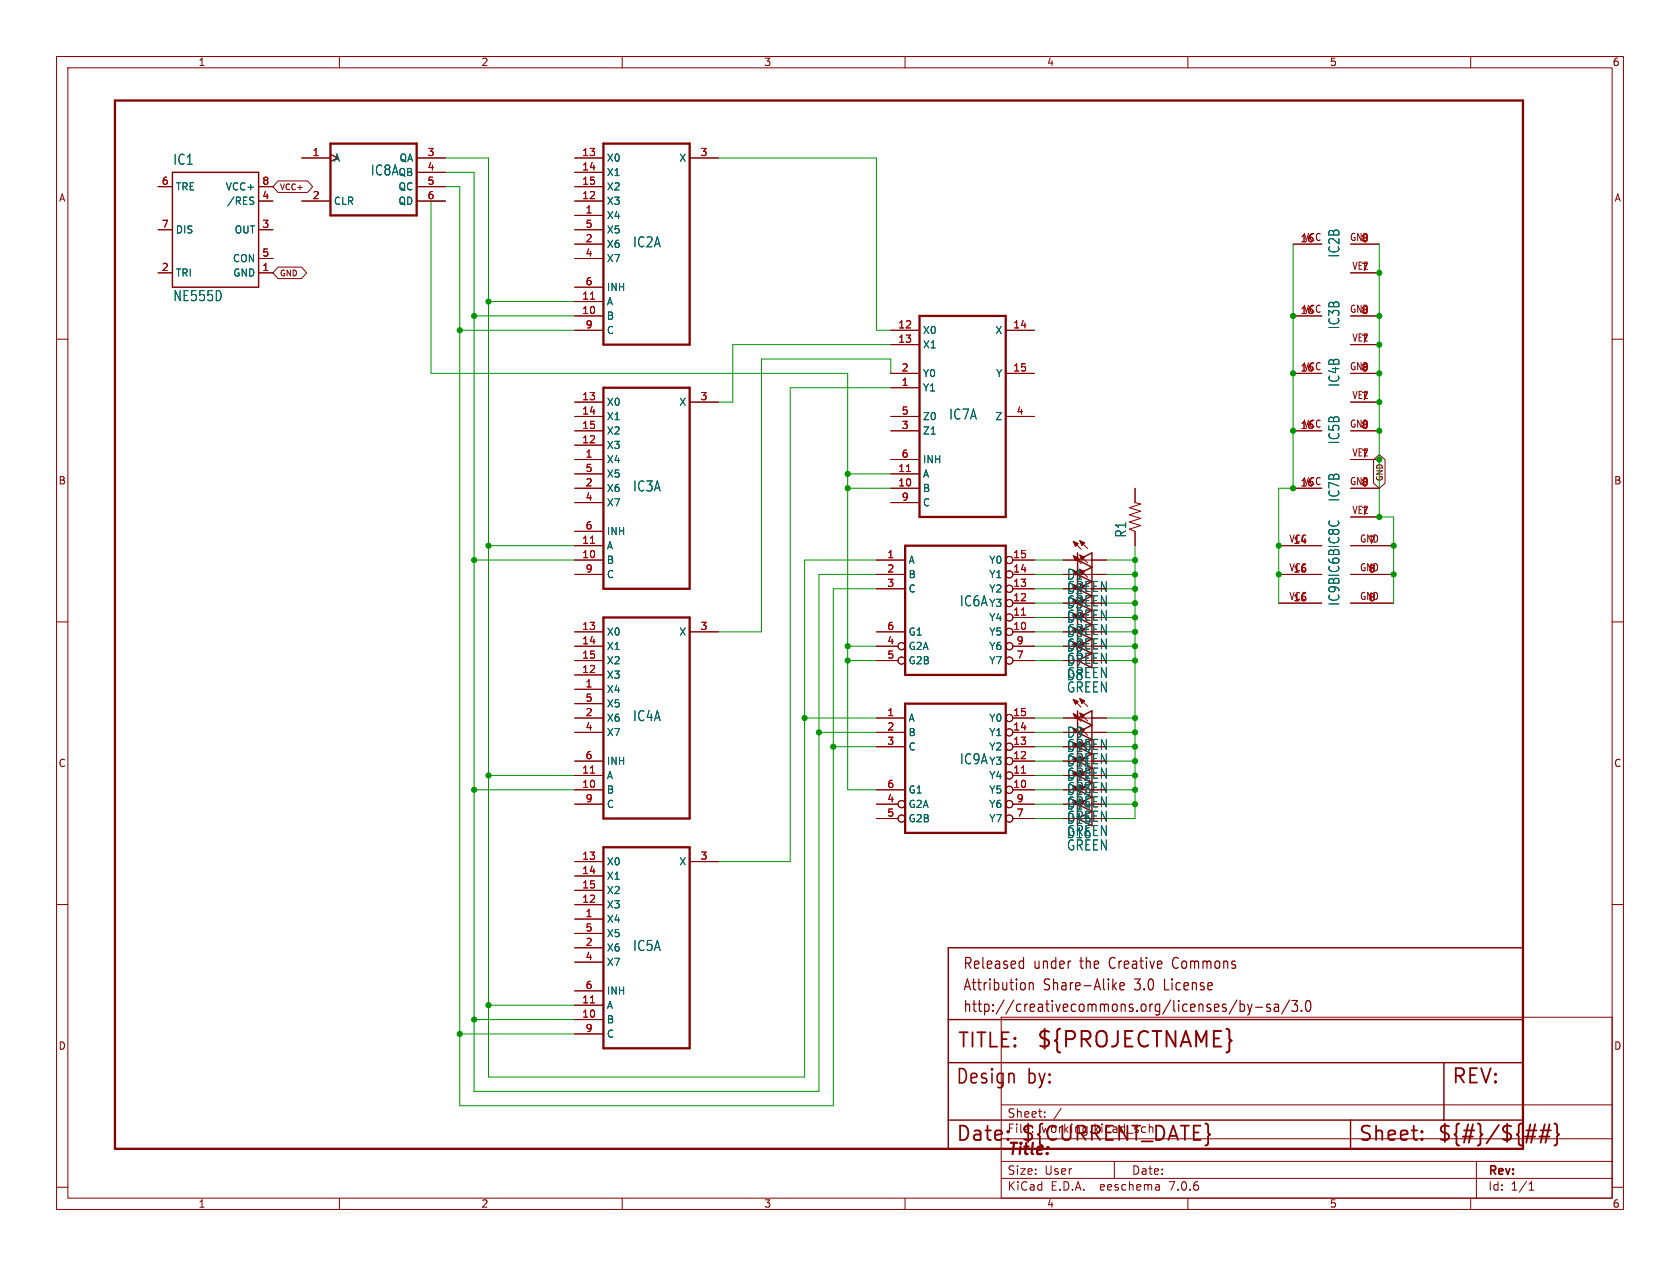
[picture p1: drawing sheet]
<svg xmlns="http://www.w3.org/2000/svg" width="297mm" height="224mm" viewBox="0 0 297 224" stroke-linecap="round" stroke-linejoin="round" font-family="sans-serif">
<g fill="none" stroke="#840000" stroke-width=".18">
<path d="M10 10h277v203.9h-277zM12 12h273v199.9h-273zM60 10v2M110 10v2M160 10v2M210 10v2M260 10v2M27.9 33h2.6M45.7 35.6h2.6M45.7 33h2.6M49.1 32h5.3l.9 1-.9 1h-5.3l-.8-1zM53.3 35.6h5.1"/>
<path d="M53.3 27.9h5.1M73.7 35.6h5M73.7 33h5M73.7 27.9h5M73.7 30.5h5M101.6 35.6h5.1M101.6 33h5.1M101.6 27.9h5.1M101.6 30.5h5.1M101.6 38.1h5.1M121.9 27.9h5.1M10 60h2"/>
<path d="M27.9 48.3h2.6M27.9 40.6h2.6M45.7 48.3h2.6M45.7 40.6h2.6M45.7 45.7h2.6M49.1 47.2h4.2l.9 1.1-.9 1h-4.2l-.8-1zM101.6 55.9h5.1M101.6 40.6h5.1M101.6 45.7h5.1M101.6 58.4h5.1M101.6 53.3h5.1M101.6 43.2h5.1"/>
<path d="M101.6 50.8h5.1M157.5 58.4h5.1M177.8 58.4h5.1M228.6 55.9h5.1M228.6 43.2h5.1M238.8 55.9h5M238.8 48.3h5M238.8 43.2h5M285 60h2M101.6 76.2h5.1M101.6 78.7h5.1M101.6 71.1h5.1"/>
<path d="M101.6 73.7h5.1M121.9 71.1h5.1M157.5 76.2h5.1M157.5 61h5.1M157.5 73.7h5.1M157.5 66h5.1M157.5 68.6h5.1M177.8 73.7h5.1M177.8 66h5.1M228.6 76.2h5.1M228.6 66h5.1M238.8 76.2h5"/>
<path d="M238.8 61h5M238.8 71.1h5M238.8 66h5M101.6 86.4h5.1M101.6 96.5h5.1M101.6 81.3h5.1M101.6 99.1h5.1M101.6 88.9h5.1M101.6 83.8h5.1M101.6 94h5.1M154.9 99.1h5.1M157.5 86.4h5.1"/>
<path d="M157.5 81.3h5.1M157.5 88.9h5.1M157.5 83.8h5.1M179.1 99.1h3.8M188 99.1h7.6M189.7 98.3l1.4 1.4M189.7 95.8l1.4 1.4M190.9 98.2l1.4 1.4M190.9 95.6l1.4 1.4M200.7 86.4v2.5l1 .3-2.1 .6 2.1 .6-2.1 .7 2.1 .6-2.1 .6 2.1 .7-2.1 .6 1.1 .4v2.5M226.1 96.5h7.6M228.1 94.6l.3 1.3"/>
<path d="M228.1 99.7l.3 1.3M228.6 86.4h5.1M238.8 86.4h5M238.8 91.4h5M238.8 96.5h7.6M238.8 81.3h5M242.8 81.3l1-.9 1.1 .9v4.2l-1.1 .9-1-.9zM10 110h2M101.6 101.6h5.1M101.6 111.8h5.1M101.6 114.3h5.1M101.6 116.8h5.1"/>
<path d="M101.6 119.4h5.1M121.9 111.8h5.1M154.9 101.6h5.1M154.9 111.8h5.1M154.9 104.1h5.1M154.9 114.3h3.8M154.9 116.8h3.8M179.1 106.7h3.8M179.1 101.6h3.8M179.1 111.8h3.8M179.1 109.2h3.8M179.1 104.1h3.8"/>
<path d="M179.1 114.3h3.8M179.1 116.8h3.8M190.5 101.6h5.1M190.9 100.7l1.4 1.4M226.1 106.7h7.6M226.1 101.6h7.6M228.1 104.8l.3 1.2M238.8 106.7h7.6M238.8 101.6h7.6M285 110h2M101.6 127h5.1M101.6 139.7h5.1"/>
<path d="M101.6 137.2h5.1M101.6 134.6h5.1M101.6 129.5h5.1M101.6 121.9h5.1M101.6 124.5h5.1M154.9 127h5.1M154.9 139.7h5.1M154.9 132.1h5.1M154.9 129.5h5.1M179.1 127h3.8M179.1 139.7h3.8M179.1 137.2h3.8"/>
<path d="M179.1 134.6h3.8M179.1 132.1h3.8M179.1 129.5h3.8M188 127h7.6M189.7 126.2l1.4 1.4M189.7 123.7l1.4 1.4M190.5 129.5h5.1M190.9 126.1l1.4 1.4M190.9 123.6l1.4 1.4M190.9 128.7l1.4 1.3M10 160h2M101.6 142.2h5.1"/>
<path d="M101.6 152.4h5.1M101.6 154.9h5.1M101.6 157.5h5.1M121.9 152.4h5.1M154.9 142.2h3.8M154.9 144.8h3.8M179.1 142.2h3.8M179.1 144.8h3.8M285 160h2M101.6 162.6h5.1M101.6 177.8h5.1M101.6 160h5.1"/>
<path d="M101.6 167.6h5.1M101.6 170.2h5.1M101.6 165.1h5.1M101.6 175.3h5.1M177 179.9h108v32h-108zM101.6 180.3h5.1M101.6 182.9h5.1M177 195.4h108M184.7 197.5v.1M184.7 196.7v.1M187.6 196l-1.3 2M10 210h2"/>
<path d="M60 211.9v2M110 211.9v2M160 211.9v2M177 208.4h108M177 205.4h108M177 201.4h108M197 205.4v3M204.9 209.6l.1 .9M205 210.4l-.2 .1M205 209.9h-.2M210 211.9v2M260 211.9v2"/>
<path d="M261 205.4v6.5M270.3 210.5h.9M270.3 209.4l.4-.4v1.5M285 210h2"/>
<circle cx="178.4" cy="99.1" r=".63"/>
<circle cx="159.4" cy="114.3" r=".63"/>
<circle cx="159.4" cy="116.8" r=".63"/>
<circle cx="178.4" cy="106.7" r=".63"/>
<circle cx="178.4" cy="109.2" r=".63"/>
<circle cx="178.4" cy="101.6" r=".63"/>
<circle cx="178.4" cy="111.8" r=".63"/>
<circle cx="178.4" cy="114.3" r=".63"/>
<circle cx="178.4" cy="116.8" r=".63"/>
<circle cx="178.4" cy="104.1" r=".63"/>
<circle cx="178.4" cy="129.5" r=".63"/>
<circle cx="178.4" cy="132.1" r=".63"/>
<circle cx="178.4" cy="139.7" r=".63"/>
<circle cx="178.4" cy="137.2" r=".63"/>
<circle cx="178.4" cy="127" r=".63"/>
<circle cx="178.4" cy="134.6" r=".63"/>
<circle cx="159.4" cy="144.8" r=".63"/>
<circle cx="159.4" cy="142.2" r=".63"/>
<circle cx="178.4" cy="144.8" r=".63"/>
<circle cx="178.4" cy="142.2" r=".63"/>
</g>
<g fill="#840000" stroke="#840000" stroke-width=".18">
<path d="M190.9 100.7l.9 .4-.5 .5z"/>
<path d="M190.9 126.1l.9 .4-.5 .5z"/>
<path d="M189.7 126.2l.9 .4-.5 .5z"/>
<path d="M190.9 98.2l.9 .4-.5 .5z"/>
<path d="M189.7 98.3l.9 .4-.5 .5z"/>
<path d="M190.9 95.6l.9 .4-.5 .5z"/>
<path d="M189.7 95.8l.9 .3-.5 .5z"/>
<path d="M190.9 123.6l.9 .4-.5 .5z"/>
<path d="M189.7 123.7l.9 .4-.5 .5z"/>
</g>
<path d="M20.3 17.8h248.9v185.4h-248.9zM58.4 25.4h15.3v12.7h-15.3zM106.7 25.4h15.2v35.6h-15.2zM162.6 55.9h15.2v35.5h-15.2zM106.7 68.6h15.2v35.5h-15.2zM160 96.5h17.8v22.9h-17.8zM106.7 109.2h15.2v35.6h-15.2zM160 124.5h17.8v22.8h-17.8zM106.7 149.9h15.2v35.5h-15.2z" fill="none" stroke="#840000" stroke-width=".41"/>
<path d="M104.4 52.9h.7M104.4 96.1h.7M160.3 83.4h.7M180.6 108.8h.7M104.4 136.7h.7M180.6 136.7h.7M104.4 177.4h.7" fill="none" stroke="#a90000" stroke-width=".18"/>
<path d="M30.5 30.5h15.2v20.3h-15.2zM190.5 99.1l2.5-1.3v5.1l-2.5-1.3 2.5-1.3zM190.5 97.8v2.5M190.5 127l2.5-1.3v5.1l-2.5-1.3 2.5-1.2zM190.5 125.7v2.6M167.6 167.6h101.6v35.6h-101.6zM167.6 198.1h101.6M167.6 180.3h101.6M167.6 188h101.6M238.8 198.1v5.1M255.3 188v10.1" fill="none" stroke="#840000" stroke-width=".25"/>
<path d="M44.6 35.5l.3 .3-.3 .3M44.7 34.9h.2" fill="none" stroke="#006464" stroke-width=".18"/>
<g fill="none" stroke="#840000" stroke-width=".32">
<path d="M269.8 199.9h1.8M271.4 198.9l-.7 3.2M272.4 199.9h1.8M273.1 198.9l-.7 3.2M273.9 198.9l-.7 3.2M274.8 198.7l.3 .2 .2 .2v1.2l.3 .4-.3 .3v1.2l-.2 .3-.3 .1M178.2 201.4l.1 .1-.1 .1M251.4 201.4l.1 .1-.1 .1M251.4 201.4l-.1 .1 .1 .1M251.4 200.1v.2M251.4 201.4v.2M251.4 200.1l.1 .1-.1 .1"/>
<path d="M251.4 200.1l-.1 .1 .1 .1M269.6 201h1.8M272.1 201h1.8"/>
</g>
<g fill="none" stroke="#840000" stroke-width=".21">
<path d="M180.5 170l.4 .1M180.9 169.3v2M180.9 171.2l-.4 .1M181.2 174v.9M182 173.8v1.3M182 174a.4 .4 0 0 1 .6-.1l.1 1.2M196.9 174.4l.5 .7M197.4 173.8l-.7 .7M198 174.4l.8-.1-.1-.4-.5-.1-.2 .3 .1 .9 .1 .1 .5-.1M218.7 176.9l-1.4 2.5M219.2 177v1.9M219.2 177.7l.5-.1 .3 .4v.5l-.1 .3-.2 .1-.5-.1"/>
<path d="M220.6 177.6l.4 1.3M221 178.9l-.2 .5-.2 .1M221.3 177.6l-.3 1.3M222 178.2h1.2M224.5 177.7l-.3-.1a.34 .34 0 0 0-.3 .3 .34 .34 0 0 0 .3 .4h.2a.34 .34 0 0 1 .2 .3 .34 .34 0 0 1-.2 .3l-.5-.1M225.3 177.7l.2-.1 .5 .1v1.2M226 178.1l-.5 .1a.4 .4 0 0 0-.3 .3 .4 .4 0 0 0 .3 .4l.5-.1M228 176.9l-1.4 2.5M228.4 177h1l-.6 .7a.45 .45 0 0 1 .6 .4v.4l-.2 .3-.6 .1-.2-.2M230.1 178.7v.2M231 177.1a.37 .37 0 0 1 .4-.1 .37 .37 0 0 1 .3 .3v.9a.71 .71 0 0 1-.4 .7h-.1a1.44 1.44 0 0 1-.2-1.8z"/>
</g>
<g fill="none" stroke="#009600" stroke-width=".18">
<path d="M78.7 35.6h-2.5v30.4h73.7v73.7h5M78.7 27.9h7.7v162.6h55.8v-91.4h12.7M78.7 30.5h5.1v162.5h61v-91.4h10.1M78.7 33h2.6v162.6h66v-91.5h7.6M127 27.9h27.9v30.5h2.6M81.3 58.4h20.3M83.8 55.9h17.8M86.4 53.3h15.2M228.6 43.2v43.2h-2.5v20.3M243.8 43.2v48.2h2.6v15.3M157.5 66v-2.5h-22.9v48.3h-7.6M157.5 68.6h-17.8v83.8h-12.7"/>
<path d="M157.5 61h-28v10.1h-2.5M83.8 99.1h17.8M86.4 96.5h15.2M149.9 83.8h7.6M149.9 86.4h7.6M182.9 99.1h5.1M195.6 99.1h5.1M200.7 96.5v48.3h-5.1M149.9 116.8h5M149.9 114.3h5M182.9 111.8h5.1M182.9 101.6h5.1"/>
<path d="M182.9 106.7h5.1M182.9 109.2h5.1M182.9 104.1h5.1M182.9 116.8h5.1M182.9 114.3h5.1M195.6 111.8h5.1M195.6 101.6h5.1M195.6 106.7h5.1M195.6 109.2h5.1M195.6 104.1h5.1M195.6 116.8h5.1M195.6 114.3h5.1"/>
<path d="M83.8 139.7h17.8M86.4 137.2h15.2M142.2 127h12.7M144.8 129.5h10.1M147.3 132.1h7.6M182.9 137.2h5.1M182.9 139.7h5.1M182.9 127h5.1M182.9 129.5h5.1M182.9 132.1h5.1M182.9 134.6h5.1M195.6 137.2h5.1"/>
<path d="M195.6 139.7h5.1M195.6 127h5.1M195.6 129.5h5.1M195.6 132.1h5.1M195.6 134.6h5.1M182.9 144.8h5.1M182.9 142.2h5.1M195.6 142.2h5.1M86.4 177.8h15.2M81.3 182.9h20.3M83.8 180.3h17.8"/>
</g>
<g fill="#009600" stroke="#009600" stroke-width=".18">
<circle cx="149.9" cy="114.3" r=".46"/>
<circle cx="149.9" cy="116.8" r=".46"/>
<circle cx="144.8" cy="129.5" r=".46"/>
<circle cx="149.9" cy="83.8" r=".46"/>
<circle cx="149.9" cy="86.4" r=".46"/>
<circle cx="228.6" cy="76.2" r=".46"/>
<circle cx="228.6" cy="66" r=".46"/>
<circle cx="228.6" cy="55.9" r=".46"/>
<circle cx="243.8" cy="91.4" r=".46"/>
<circle cx="243.8" cy="81.3" r=".46"/>
<circle cx="243.8" cy="48.3" r=".46"/>
<circle cx="243.8" cy="55.9" r=".46"/>
<circle cx="246.4" cy="96.5" r=".46"/>
<circle cx="246.4" cy="101.6" r=".46"/>
<circle cx="243.8" cy="71.1" r=".46"/>
<circle cx="243.8" cy="66" r=".46"/>
<circle cx="243.8" cy="61" r=".46"/>
<circle cx="243.8" cy="76.2" r=".46"/>
<circle cx="147.3" cy="132.1" r=".46"/>
<circle cx="83.8" cy="139.7" r=".46"/>
<circle cx="86.4" cy="137.2" r=".46"/>
<circle cx="142.2" cy="127" r=".46"/>
<circle cx="200.7" cy="127" r=".46"/>
<circle cx="200.7" cy="132.1" r=".46"/>
<circle cx="200.7" cy="129.5" r=".46"/>
<circle cx="200.7" cy="134.6" r=".46"/>
<circle cx="200.7" cy="99.1" r=".46"/>
<circle cx="200.7" cy="104.1" r=".46"/>
<circle cx="200.7" cy="101.6" r=".46"/>
<circle cx="200.7" cy="111.8" r=".46"/>
<circle cx="200.7" cy="114.3" r=".46"/>
<circle cx="200.7" cy="106.7" r=".46"/>
<circle cx="200.7" cy="109.2" r=".46"/>
<circle cx="200.7" cy="116.8" r=".46"/>
<circle cx="228.6" cy="86.4" r=".46"/>
<circle cx="226.1" cy="101.6" r=".46"/>
<circle cx="226.1" cy="96.5" r=".46"/>
<circle cx="83.8" cy="99.1" r=".46"/>
<circle cx="86.4" cy="96.5" r=".46"/>
<circle cx="86.4" cy="53.3" r=".46"/>
<circle cx="83.8" cy="55.9" r=".46"/>
<circle cx="81.3" cy="58.4" r=".46"/>
<circle cx="200.7" cy="139.7" r=".46"/>
<circle cx="200.7" cy="137.2" r=".46"/>
<circle cx="200.7" cy="142.2" r=".46"/>
<circle cx="86.4" cy="177.8" r=".46"/>
<circle cx="81.3" cy="182.9" r=".46"/>
<circle cx="83.8" cy="180.3" r=".46"/>
</g>
<text font-size="3.8" fill="#840000" x="183.1" y="185.7">${PROJECTNAME}</text>
<g font-size="3.5" fill="#840000">
<text x="169.2" y="185.7">TITLE:</text>
<text x="168.9" y="192.1">Design</text>
<text x="181.6" y="192.1">by:</text>
<text x="256.5" y="192.1">REV:</text>
<text x="168.9" y="202.2">Date:</text>
<text x="180.3" y="202.2">${CURRENT_DATE}</text>
<text x="240" y="202.2">Sheet:</text>
<text x="254" y="202.2">${#}/${##}</text>
</g>
<text font-size="2.8" fill="#840000" x="178" y="204.8">Title:</text>
<g font-size="2.7" fill="#840000">
<text x="170.2" y="171.7">Released</text>
<text x="182.7" y="171.7">under</text>
<text x="191.1" y="171.7">the</text>
<text x="196.5" y="171.7">Creative</text>
<text x="208" y="171.7">Commons</text>
<text x="170.2" y="175.5">Attribution</text>
<text x="170.2" y="179.3">http://creativecommons.org/licenses/by-sa/3.0</text>
<text x="184.5" y="175.5">Share-Alike</text>
<text x="200.8" y="175.5">3.0</text>
<text x="206.2" y="175.5">License</text>
</g>
<g font-size="2.5" fill="#006464">
<text x="30.5" y="29.4">IC1</text>
<text x="65.5" y="31.3">IC8A</text>
<text x="111.8" y="44">IC2A</text>
<text x="237" y="45.7" transform="rotate(-90 237 45.7)">IC2B</text>
<text x="30.5" y="53.5">NE555D</text>
<text x="237" y="58.4" transform="rotate(-90 237 58.4)">IC3B</text>
<text x="237" y="68.5" transform="rotate(-90 237 68.5)">IC4B</text>
<text x="167.7" y="74.4">IC7A</text>
<text x="237" y="78.7" transform="rotate(-90 237 78.7)">IC5B</text>
<text x="111.8" y="87.1">IC3A</text>
<text x="237" y="88.8" transform="rotate(-90 237 88.8)">IC7B</text>
<text x="199.3" y="95.2" transform="rotate(-90 199.3 95.2)">R1</text>
<text x="169.6" y="107.5">IC6A</text>
<text x="188.5" y="107.8">D3</text>
<text x="188.5" y="102.8">D1</text>
<text x="237" y="107.3" transform="rotate(-90 237 107.3)">IC9BIC6BIC8C</text>
<text x="188.5" y="112.9">D5</text>
<text x="188.5" y="110.4">D4</text>
<text x="188.5" y="110">GREEN</text>
<text x="188.5" y="112.5">GREEN</text>
<text x="188.5" y="115.5">D6</text>
<text x="188.5" y="115.1">GREEN</text>
<text x="188.5" y="120.5">D8</text>
<text x="188.5" y="120.2">GREEN</text>
<text x="188.5" y="122.7">GREEN</text>
<text x="111.8" y="127.8">IC4A</text>
<text x="188.5" y="130.7">D9</text>
<text x="169.6" y="135.4">IC9A</text>
<text x="188.5" y="140.5">GREEN</text>
<text x="188.5" y="143.4">D14</text>
<text x="188.5" y="140.9">D13</text>
<text x="188.5" y="143">GREEN</text>
<text x="188.5" y="148.5">D16</text>
<text x="188.5" y="148.1">GREEN</text>
<text x="188.5" y="150.6">GREEN</text>
<text x="111.8" y="168.4">IC5A</text>
</g>
<g font-size="2.5" fill="#840000">
<text x="188.5" y="105.3">D2</text>
<text x="188.5" y="107.5">GREEN</text>
<text x="188.5" y="104.9">GREEN</text>
<text x="188.5" y="118">D7</text>
<text x="188.5" y="117.6">GREEN</text>
<text x="188.5" y="133.2">D10</text>
<text x="188.5" y="135.4">GREEN</text>
<text x="188.5" y="132.9">GREEN</text>
<text x="188.5" y="135.8">D11</text>
<text x="188.5" y="137.9">GREEN</text>
<text x="188.5" y="138.3">D12</text>
<text x="188.5" y="145.9">D15</text>
<text x="188.5" y="145.6">GREEN</text>
</g>
<g font-size="2.1" fill="#840000">
<text x="178" y="197.9">Sheet:</text>
<text x="178" y="200.6">File:</text>
<text x="184.1" y="200.6">working.kicad_sch</text>
<text x="178" y="208">Size:</text>
<text x="184.7" y="208">User</text>
<text x="200" y="208">Date:</text>
<text x="263" y="208.2">Rev:</text>
<text x="178" y="210.8">KiCad</text>
<text x="185.7" y="210.8">E.D.A.</text>
<text x="194.6" y="210.8">eeschema</text>
<text x="207" y="210.8">7.0.6</text>
<text x="263" y="210.8">Id:</text>
<text x="267.1" y="210.8">1/1</text>
</g>
<g font-size="1.8" fill="#840000">
<text x="35" y="11.9">1</text>
<text x="85" y="11.9">2</text>
<text x="135" y="11.9">3</text>
<text x="185" y="11.9">4</text>
<text x="235" y="11.9">5</text>
<text x="285" y="11.9">6</text>
<text x="10.3" y="35.9">A</text>
<text x="285.3" y="35.9">A</text>
<text x="230.4" y="42.8">VCC</text>
<text x="238.6" y="42.8">GND</text>
<text x="239" y="47.9">VEE</text>
<text x="230.4" y="55.5">VCC</text>
<text x="238.6" y="55.5">GND</text>
<text x="230.4" y="65.7">VCC</text>
<text x="238.6" y="65.7">GND</text>
<text x="239" y="60.6">VEE</text>
<text x="239" y="70.8">VEE</text>
<text x="230.4" y="75.9">VCC</text>
<text x="238.6" y="75.9">GND</text>
<text x="239" y="80.9">VEE</text>
<text x="10.3" y="85.9">B</text>
<text x="230.4" y="86">VCC</text>
<text x="238.6" y="86">GND</text>
<text x="285.3" y="85.9">B</text>
<text x="239" y="91.1">VEE</text>
<text x="240.3" y="96.2">GND</text>
<text x="240.3" y="101.3">GND</text>
<text x="240.3" y="106.3">GND</text>
<text x="10.3" y="135.9">C</text>
<text x="285.3" y="135.9">C</text>
<text x="10.3" y="185.9">D</text>
<text x="285.3" y="185.9">D</text>
<text x="35" y="213.8">1</text>
<text x="85" y="213.8">2</text>
<text x="135" y="213.8">3</text>
<text x="185" y="213.8">4</text>
<text x="235" y="213.8">5</text>
<text x="285" y="213.8">6</text>
</g>
<g font-size="1.8" fill="#a90000">
<text x="55.2" y="27.7">1</text>
<text x="75.5" y="27.7">3</text>
<text x="102.8" y="27.7">13</text>
<text x="123.8" y="27.7">3</text>
<text x="28.5" y="32.8">6</text>
<text x="46.3" y="35.3">4</text>
<text x="46.3" y="32.8">8</text>
<text x="55.2" y="35.3">2</text>
<text x="75.5" y="30.2">4</text>
<text x="75.5" y="32.8">5</text>
<text x="75.5" y="35.3">6</text>
<text x="102.8" y="35.3">12</text>
<text x="102.8" y="30.2">14</text>
<text x="102.8" y="32.8">15</text>
<text x="28.5" y="40.4">7</text>
<text x="46.3" y="40.4">3</text>
<text x="103.4" y="37.8">1</text>
<text x="103.4" y="40.4">5</text>
<text x="46.3" y="45.5">5</text>
<text x="103.4" y="42.9">2</text>
<text x="103.4" y="45.5">4</text>
<text x="229.8" y="42.9">16</text>
<text x="240.6" y="42.9">8</text>
<text x="28.5" y="48">2</text>
<text x="46.3" y="48">1</text>
<text x="102.8" y="53.1">11</text>
<text x="103.4" y="50.5">6</text>
<text x="240.6" y="48">7</text>
<text x="102.8" y="55.6">10</text>
<text x="103.4" y="58.2">9</text>
<text x="158.7" y="58.2">12</text>
<text x="179" y="58.2">14</text>
<text x="229.8" y="55.6">16</text>
<text x="240.6" y="55.6">8</text>
<text x="158.7" y="60.7">13</text>
<text x="159.3" y="65.8">2</text>
<text x="179" y="65.8">15</text>
<text x="229.8" y="65.8">16</text>
<text x="240.6" y="60.7">7</text>
<text x="240.6" y="65.8">8</text>
<text x="102.8" y="70.9">13</text>
<text x="123.8" y="70.9">3</text>
<text x="159.3" y="68.3">1</text>
<text x="240.6" y="70.9">7</text>
<text x="102.8" y="73.4">14</text>
<text x="102.8" y="75.9">15</text>
<text x="159.3" y="75.9">3</text>
<text x="159.3" y="73.4">5</text>
<text x="179.6" y="73.4">4</text>
<text x="229.8" y="75.9">16</text>
<text x="240.6" y="75.9">8</text>
<text x="102.8" y="78.5">12</text>
<text x="103.4" y="81">1</text>
<text x="103.4" y="83.6">5</text>
<text x="158.7" y="83.6">11</text>
<text x="159.3" y="81">6</text>
<text x="240.6" y="81">7</text>
<text x="103.4" y="86.1">2</text>
<text x="103.4" y="88.6">4</text>
<text x="158.7" y="86.1">10</text>
<text x="159.3" y="88.6">9</text>
<text x="229.8" y="86.1">16</text>
<text x="240.6" y="86.1">8</text>
<text x="103.4" y="93.7">6</text>
<text x="240.6" y="91.2">7</text>
<text x="102.8" y="98.8">10</text>
<text x="102.8" y="96.3">11</text>
<text x="103.4" y="101.3">9</text>
<text x="156.8" y="98.8">1</text>
<text x="156.8" y="101.3">2</text>
<text x="179" y="101.3">14</text>
<text x="179" y="98.8">15</text>
<text x="228.6" y="96.3">14</text>
<text x="228.6" y="101.3">16</text>
<text x="241.9" y="96.3">7</text>
<text x="241.9" y="101.3">8</text>
<text x="156.8" y="103.9">3</text>
<text x="179" y="106.4">12</text>
<text x="179" y="103.9">13</text>
<text x="228.6" y="106.4">16</text>
<text x="241.9" y="106.4">8</text>
<text x="102.8" y="111.5">13</text>
<text x="123.8" y="111.5">3</text>
<text x="156.8" y="111.5">6</text>
<text x="179" y="111.5">10</text>
<text x="179" y="109">11</text>
<text x="102.8" y="119.1">12</text>
<text x="102.8" y="114">14</text>
<text x="102.8" y="116.6">15</text>
<text x="156.8" y="114">4</text>
<text x="156.8" y="116.6">5</text>
<text x="179.6" y="116.6">7</text>
<text x="179.6" y="114">9</text>
<text x="103.4" y="121.7">1</text>
<text x="103.4" y="124.2">5</text>
<text x="103.4" y="126.7">2</text>
<text x="103.4" y="129.3">4</text>
<text x="156.8" y="126.7">1</text>
<text x="156.8" y="129.3">2</text>
<text x="156.8" y="131.8">3</text>
<text x="179" y="131.8">13</text>
<text x="179" y="129.3">14</text>
<text x="179" y="126.7">15</text>
<text x="102.8" y="136.9">11</text>
<text x="103.4" y="134.4">6</text>
<text x="179" y="136.9">11</text>
<text x="179" y="134.4">12</text>
<text x="102.8" y="139.4">10</text>
<text x="103.4" y="142">9</text>
<text x="156.8" y="142">4</text>
<text x="156.8" y="139.4">6</text>
<text x="179" y="139.4">10</text>
<text x="179.6" y="142">9</text>
<text x="156.8" y="144.5">5</text>
<text x="179.6" y="144.5">7</text>
<text x="102.8" y="152.1">13</text>
<text x="102.8" y="154.7">14</text>
<text x="123.8" y="152.1">3</text>
<text x="102.8" y="159.8">12</text>
<text x="102.8" y="157.2">15</text>
<text x="103.4" y="162.3">1</text>
<text x="103.4" y="167.4">2</text>
<text x="103.4" y="164.8">5</text>
<text x="103.4" y="169.9">4</text>
<text x="102.8" y="177.5">11</text>
<text x="103.4" y="175">6</text>
<text x="102.8" y="180.1">10</text>
<text x="103.4" y="182.6">9</text>
</g>
<g font-size="1.8" fill="#006464">
<text x="58.9" y="28.8">A</text>
<text x="70.5" y="28.8">QA</text>
<text x="107.2" y="28.8">X0</text>
<text x="120" y="28.8">X</text>
<text x="31" y="33.9">TRE</text>
<text x="39.8" y="33.9">VCC+</text>
<text x="70.3" y="31.3">QB</text>
<text x="70.3" y="33.9">QC</text>
<text x="107.2" y="31.3">X1</text>
<text x="107.2" y="33.9">X2</text>
<text x="31" y="41.5">DIS</text>
<text x="40" y="36.4">/RES</text>
<text x="41.4" y="41.5">OUT</text>
<text x="58.9" y="36.4">CLR</text>
<text x="70.3" y="36.4">QD</text>
<text x="107.2" y="39">X4</text>
<text x="107.2" y="36.4">X3</text>
<text x="107.2" y="41.5">X5</text>
<text x="41.1" y="46.6">CON</text>
<text x="107.2" y="44">X6</text>
<text x="107.2" y="46.6">X7</text>
<text x="31" y="49.1">TRI</text>
<text x="41.1" y="49.1">GND</text>
<text x="107.2" y="51.7">INH</text>
<text x="107.2" y="56.7">B</text>
<text x="107.2" y="54.2">A</text>
<text x="107.2" y="59.3">C</text>
<text x="163.1" y="59.3">X0</text>
<text x="175.9" y="59.3">X</text>
<text x="163.1" y="61.8">X1</text>
<text x="107.2" y="72">X0</text>
<text x="120" y="72">X</text>
<text x="163.1" y="69.4">Y1</text>
<text x="163.1" y="66.9">Y0</text>
<text x="176" y="66.9">Y</text>
<text x="107.2" y="74.5">X1</text>
<text x="107.2" y="77.1">X2</text>
<text x="163.1" y="77.1">Z1</text>
<text x="163.1" y="74.5">Z0</text>
<text x="175.9" y="74.5">Z</text>
<text x="107.2" y="82.1">X4</text>
<text x="107.2" y="79.6">X3</text>
<text x="163.1" y="82.1">INH</text>
<text x="107.2" y="87.2">X6</text>
<text x="107.2" y="89.8">X7</text>
<text x="107.2" y="84.7">X5</text>
<text x="163.1" y="87.2">B</text>
<text x="163.1" y="84.7">A</text>
<text x="163.1" y="89.8">C</text>
<text x="107.2" y="94.8">INH</text>
<text x="107.2" y="99.9">B</text>
<text x="107.2" y="97.4">A</text>
<text x="160.5" y="99.9">A</text>
<text x="174.8" y="99.9">Y0</text>
<text x="107.2" y="102.5">C</text>
<text x="160.5" y="102.5">B</text>
<text x="160.5" y="105">C</text>
<text x="174.8" y="107.5">Y3</text>
<text x="174.8" y="105">Y2</text>
<text x="174.8" y="102.5">Y1</text>
<text x="107.2" y="112.6">X0</text>
<text x="120" y="112.6">X</text>
<text x="160.5" y="112.6">G1</text>
<text x="174.8" y="112.6">Y5</text>
<text x="174.8" y="110.1">Y4</text>
<text x="107.2" y="115.2">X1</text>
<text x="107.2" y="117.7">X2</text>
<text x="160.5" y="115.2">G2A</text>
<text x="160.5" y="117.7">G2B</text>
<text x="174.8" y="117.7">Y7</text>
<text x="174.8" y="115.2">Y6</text>
<text x="107.2" y="122.8">X4</text>
<text x="107.2" y="120.2">X3</text>
<text x="107.2" y="125.3">X5</text>
<text x="107.2" y="127.9">X6</text>
<text x="107.2" y="130.4">X7</text>
<text x="160.5" y="127.9">A</text>
<text x="160.5" y="130.4">B</text>
<text x="174.8" y="130.4">Y1</text>
<text x="174.8" y="127.9">Y0</text>
<text x="107.2" y="135.5">INH</text>
<text x="160.5" y="132.9">C</text>
<text x="174.8" y="135.5">Y3</text>
<text x="174.8" y="132.9">Y2</text>
<text x="107.2" y="140.6">B</text>
<text x="107.2" y="138">A</text>
<text x="107.2" y="143.1">C</text>
<text x="160.5" y="143.1">G2A</text>
<text x="160.5" y="140.6">G1</text>
<text x="174.8" y="140.6">Y5</text>
<text x="174.8" y="138">Y4</text>
<text x="174.8" y="143.1">Y6</text>
<text x="160.5" y="145.6">G2B</text>
<text x="174.8" y="145.6">Y7</text>
<text x="107.2" y="153.3">X0</text>
<text x="107.2" y="155.8">X1</text>
<text x="120" y="153.3">X</text>
<text x="107.2" y="160.9">X3</text>
<text x="107.2" y="158.3">X2</text>
<text x="107.2" y="163.4">X4</text>
<text x="107.2" y="166">X5</text>
<text x="107.2" y="168.5">X6</text>
<text x="107.2" y="171">X7</text>
<text x="107.2" y="178.7">A</text>
<text x="107.2" y="176.1">INH</text>
<text x="107.2" y="181.2">B</text>
<text x="107.2" y="183.7">C</text>
</g>
<g font-size="1.4" fill="#840000">
<text x="49.4" y="33.8">VCC+</text>
<text x="49.4" y="49.1">GND</text>
<text x="244.6" y="85.2" transform="rotate(-90 244.6 85.2)">GND</text>
</g>
</svg>
